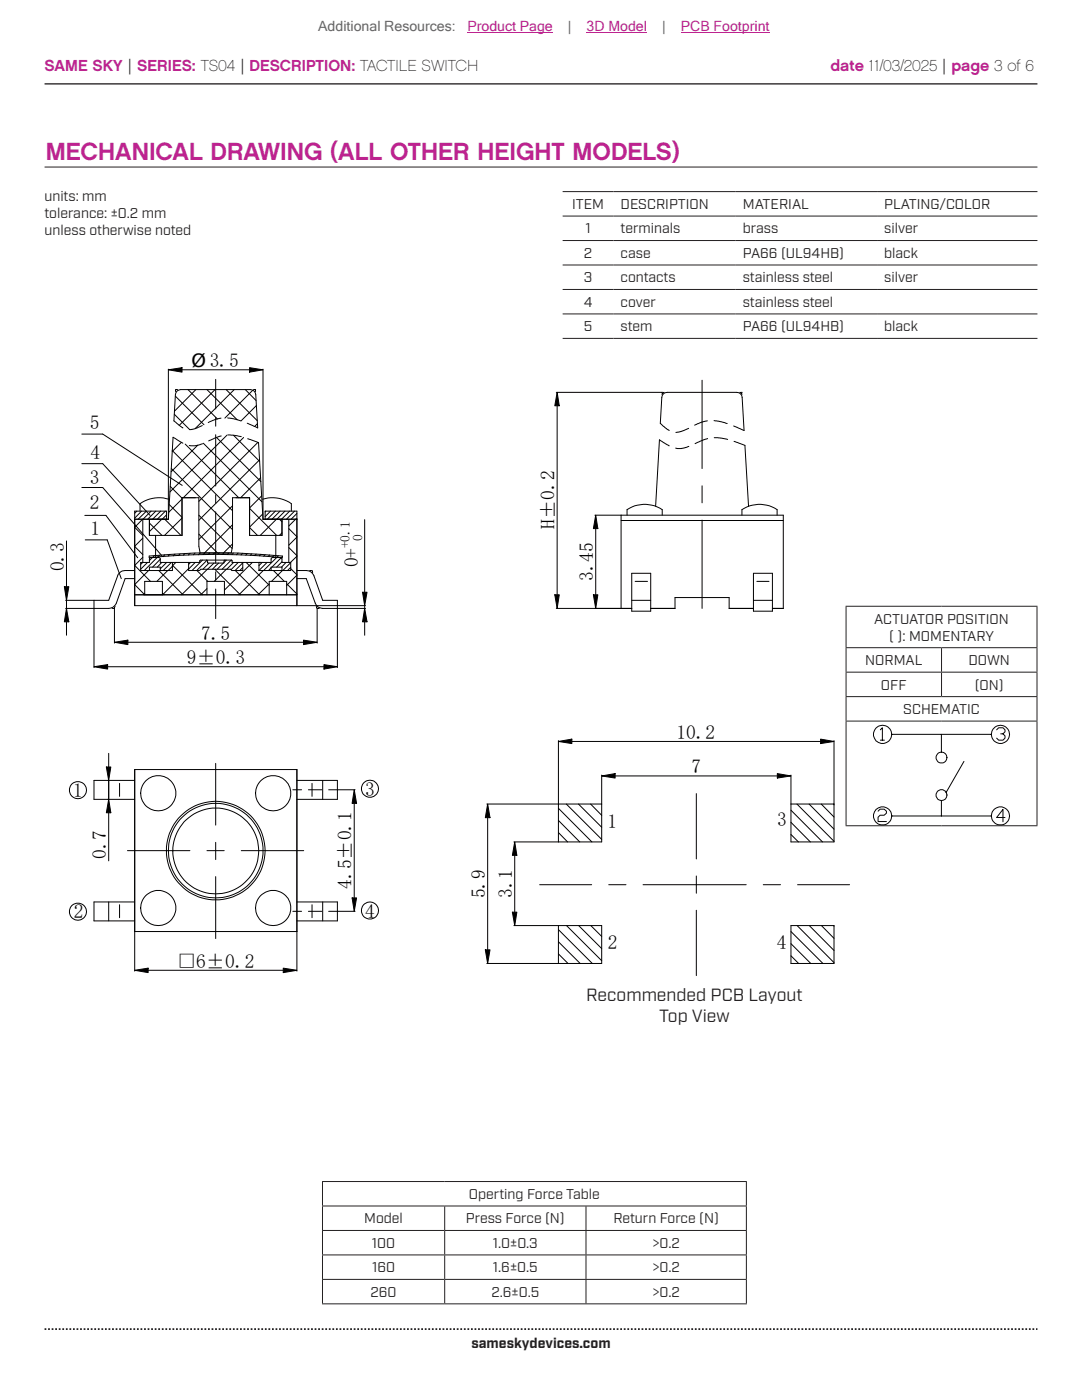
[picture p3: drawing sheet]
<svg xmlns="http://www.w3.org/2000/svg" width="216mm" height="279mm" viewBox="0 0 216 279" stroke-linecap="round" stroke-linejoin="round" font-family="sans-serif">
<path d="M8.9 16.7h198.1" fill="none" stroke="#231f20" stroke-width=".26"/>
<path d="M8.9 265.3h198.1" fill="none" stroke="#231f20" stroke-width=".35" stroke-dasharray=".4 .4 .4 .4 .4 .4" stroke-dashoffset=".7" stroke-linecap="butt"/>
<g fill="none" stroke="#000" stroke-width=".2">
<path d="M33.6 73.8l2.7-.4v.9zM33.6 73.7v29.9M35 79.1l5.7 5.7M35 78.1v.1M35.2 77.8l-.2 .1M35.4 77.8h.1M36.3 73.8h13.5M37.5 77.8l5.9 5.8M39.1 77.8l-4.3 4.2M41.3 77.8l6 6M42.9 77.8l-7.1 7.1M43 75.7v5.9"/>
<path d="M45.1 77.8l6.2 6.2M46.7 77.8l-7.7 7.7M49 77.8l2.1 2.1M49.8 73.4l2.7 .4-2.7 .5zM50.4 77.9l-5.5 5.5M50.6 77.8h.1M50.9 77.8l.1 .1M51 78.1v.1M52.5 73.7v29.9M111 78.3h21.2M111.2 78.3l.4 2.7h-.9zM132.1 78.3v.1"/>
<path d="M132.1 78.6v.1M132.4 78.3h.1M140.1 75.9v17.6M147.6 78.3h.1M147.9 78.3l.1 .1M148 78.6v.1M16.3 92.5h4.2l9.4 10.4M16.3 97.3h4.2l11.8 13.6M16.3 86.6h4.2l15.9 10.3M33.7 99.6a6.6 6.6 0 0 0-5.8 .9v1.5M34 97.1l2.3 2.3M34.2 93.5l12.2 12.2"/>
<path d="M34.4 89.9l12 12M34.8 82.7l3 3M36.2 88.3l-1.8 1.8M36.3 99.6l-2.6 2.6M36.5 88.5l-2-1.2-.9 16.3M37 88.6l10.6 10.7M39.5 88.8l-5.4 5.3M40.4 84.9l-1.5 .7-1.1 .1M40.4 88.5l-1.4 .5-1.2-.1M40.6 88.5l11.7 11.6M43 83.3v1.8M43 86.8v10.2"/>
<path d="M43 98.7v1.7M43.2 87.3l8.9 8.8M44.1 83.4l-1.2 .3-1.4 .6M44.1 87l-2.5 1M45.3 86.8l-11.4 11.4M45.4 83.4l1.3 .2 1.4 .4M45.5 86.8l2.6 .3M46.6 86.9l5.2 5.2M48.6 87.3l-12 12M49.3 84.5l2.1 .9-.4-6.6-.4-.8-.6-.2h-13.9l-.7 .2-.4 .6-.3 5.4 1.8 1.4M49.4 87.6l2.2 .7 .9 15.3M51.2 80.9l-3.1 3.1"/>
<path d="M51.4 84.5l-.6 .6M51.5 88.3l-11.8 11.8M51.8 91.8l-12.1 12M52 95.3l-4 4M52.2 99l-2.4 2.4M52.4 99.6a6.6 6.6 0 0 1 5.7 .9v1.5M111.2 81v37.7M133.5 89l-1.9-1.2-.8 13.2M137.4 85.5l-1.3 .6-1.2 .2M137.5 89.1l-1.5 .4-1.2-.1M140.1 97v3.4M141.2 84l-1.1 .2-1.5 .6"/>
<path d="M141.2 87.5l-2.5 1M142.5 84l2.6 .5M142.5 87.4h1.2l1.5 .3M146.4 85l2.1 .9-.4-6.6-.1-.4-.6-.5-14.3-.1-.6 .2-.4 .6-.3 5.4 1.7 1.4M146.5 88.1l2.1 .8 .8 12.1M12.8 117.1h.9l-.4 2.7zM13.3 108v9.1M13.3 119.8v1.6M16.9 102.9h4.2l6.4 8.4M17 107.7h4.4l2.8 7.8M18.8 119.8v13.4M26.9 115.5h-1.9l-1.8 4.9-.7 .8-.8 .2h-8.6"/>
<path d="M26.9 113.9h-2.5l-.7 .6-2 5.3h-8.6M26.9 118.7h32.3M26.9 103.6h6.7M26.9 109.1l1.6 1.6M27.3 102l-.4 .4M28.2 102l-1.3 1.4M28.5 103.6l-1.6 1.6 1.6 1.7M28.5 107.4l-1.6 1.6M28.5 111.2l-1.6 1.6 3.1 3.2M28.5 103.6v8.6l-.4 .4M28.9 118.4l-.3 .3M29.2 102l-1.6 1.6"/>
<path d="M29.4 112.2l-1.3 1.4M29.8 111a138.9 138.9 0 0 1 26.6 0l-.1 .3a129.8 129.8 0 0 0-26.5 0zM29.8 113.8l-.1 .1M29.8 113.9v-.7h2.2v.7M29.8 103.6v3.3h6.5v-7.6h3.4v9.7l.2 1.4h6.2l.3-1.4v-9.7h3.4v7.6h6.5v-3.3M29.8 104.4l2.5 2.5M30.2 102l-1.7 1.6M30.8 110.9l-1 1M31 106.9v4.4M31.1 102l-1.6 1.6M31.3 111.3l-2.5 2.6M31.7 113.9l4.8 4.8"/>
<path d="M31.8 110.8l-.3 .4M32 111.6v.6h7.8l.2-.4h1.3l.1 .6h3.3l.1-.6h1.3M32 111.6l-.3-.3h-1.6l-.3 .3v.6h-1.7v1.7h6.3v-1.7M32 111.6l-1.6 1.6M32.1 102l-1.7 1.6M32.3 112.2l-.9 1M32.3 103.6l-2.5 2.5M32.4 118.4l.3 .3M32.9 103.6l3.2 3.3M32.9 110.7l-.4 .4M33 102l-1.6 1.6M33.2 102.8l-.8 .8"/>
<path d="M33.2 103.6v-1.6h-6.3v18.9h46M33.3 112.2l-1.3 1.3M33.5 113.9l-2.2 2.1M33.8 100.7l2.5 2.5M33.9 110.6l-.3 .4M34.2 112.2l-1.6 1.7M34.4 113l-.8 .9M34.4 112.8l6 5.9M34.9 110.6l-.3 .3M35.1 112.2l-.7 .7M35.9 110.5l-.3 .4M36.3 103.4l-3.5 3.5"/>
<path d="M36.9 110.5l-.3 .3M37.6 113.5l-5.2 5.2v-2.7h-3.5v2.7l-2-2 2.7-2.8M37.6 112.2v1.7h2.2l.3-.3h5.9l.3 .3h2.1v-1.7M37.9 110.4l-.3 .4M38 112.2l-.4 .4M38.9 110.4l-.3 .3M39 112.2l-1.4 1.4M39.3 113.9l2.2 2.1M39.7 102.8l6.6 6.6M39.7 106.6l3.7 3.7M39.9 110.4l-.3 .3M40.4 111.8l-2.1 2.1"/>
<path d="M40.9 110.3l-.4 .4M41.2 111.8h3.8M41.3 117.5l-1.2 1.2M41.3 111.8l-2 2.1M41.3 118.7v-2.7h3.5v2.7M41.7 112.4l-1.2 1.2M41.8 110.3l-.3 .4M42.7 112.4l-6.5 6.3M42.8 110.3l-.3 .3M42.9 113.6l5.1 5.1M43 102.1v10.3M43 114.1v1.7"/>
<path d="M43 117.6v5.9M43.6 112.4l-1.2 1.2M43.8 110.3l-.4 .3M44.6 112.4l-1.3 1.2M44.7 110.3l-.3 .4M45.2 111.8l-.5 .4M45.2 113.6l-2.5 2.4M45.6 110.4l-.3 .3M46.1 111.8l.2 .1v.3h7.8l.1-.8 1.8-.1 .3 .3v.6h1.7v1.7h-6.3M46.1 111.8l-1.8 1.8M46.4 104.7l-5.6 5.6M46.4 100.9l-6.7 6.8"/>
<path d="M46.4 108.6l-1.8 1.7M46.6 110.4l-.3 .3M46.6 112.2l-1.4 1.4M47 113.9l4.8 4.8M47.5 110.4l-.3 .3M47.5 112.2l-1.4 1.5M48.4 110.4l-.3 .4M48.4 113.3l-.6 .6M48.4 112.3l-1.5 1.6M49.1 112.2l4.6 4.6M49.3 110.5l-.3 .3M49.8 105.3l1.6 1.6"/>
<path d="M49.8 101.5l5.4 5.4M50.2 110.5l-.3 .3M50.4 112.2l-5.6 5.6M51.1 110.6l-.3 .3M51.7 112.2v1.7M52.1 110.6l-.3 .3M52.3 112.2l-.6 .7M52.4 102.6l-2.6 2.6M52.5 103.6h6.7M52.5 113.9l-4.8 4.8M52.9 103.6v-1.6h6.3v18.9M52.9 110.7l-.3 .3"/>
<path d="M53 102l-.1 .2M53.3 112.2l-1.6 1.7M53.7 116.5l-2.2 2.2M53.7 118.7v-2.7h3.5v2.7M53.8 110.8l-.3 .3M54 102l-1.1 1.1M54.1 113.9v-.7h2.2v.7M54.1 113.3l-.5 .6M54.6 113.9l2.1 2.1M54.7 110.8l-.3 .3M54.9 102l-1.6 1.6M55 106.9v4.4"/>
<path d="M55.2 103.6l-3.3 3.3M55.2 111.3l-2.6 2.6M55.5 110.9l-.3 .3M55.8 103.6l.5 .5M55.9 102l-1.6 1.6M56.3 106.3l-.5 .6M56.3 112.1l-1.1 1.1M56.3 111.1l-2 2.1M56.4 113.9l-2.2 2.1M56.9 102l-1.7 1.6M57.1 112.2l-.9 1M57.2 116.5l2 2"/>
<path d="M57.6 103.6v8.6M57.6 109.3l1.6 1.6M57.6 105.5l1.6 1.6M57.8 102l-1.6 1.6M58 113.2l-.6 .7M58 113.5l1.2 1.2M58 112.3l-1.6 1.6M58.8 102l-1.6 1.6M59 103.6l-1.4 1.4M59.2 103.5l-.2 .1M59.2 107.2l-1.6 1.6M59.2 115.5h1.9l1.8 4.9 .7 .8 .8 .2h8.5"/>
<path d="M59.2 113.9h1.9h.6l.5 .3 .4 .7 1.8 4.9h2.9v13.4M59.2 102.5l-1.1 1.1M59.2 111l-1.2 1.2M59.2 114.8l-2 2M59.2 118.6l-.1 .1M61.8 113.9h.1M62.1 113.9l.2 .1M62.3 114.2l.1 .1M72.3 118.2h.9l-.4 2.7zM72.8 103.7v14.5M110.7 118.7h.9l-.4 2.7zM118.4 118.7h.9l-.4 2.7z"/>
<path d="M118.7 102.8h37.6v18.6h-2.2M118.9 102.8l.4 2.7h-.9zM118.9 105.5v13.2M123.9 102.8v18.6M123.9 103.9h32.4M125.1 102.8v-1.1a6.3 6.3 0 0 1 7 0v1.1M126.1 114.4h3.7v7.6h-3.7zM126.1 119.8h3.7M126.7 116h2.5M140.1 103.8v17.6M148 102.8v-1.1a6.3 6.3 0 0 1 7.1 0v1.1M150.3 114.4h3.8v7.6h-3.8z"/>
<path d="M150.3 119.8h3.8M151 116h2.4M13.3 124.1v2.7M13.3 121.4l.4 2.7h-.9zM18.8 133.1l2.7-.5v.9zM21.5 133.1h43.1M22.4 121.4h.1M22.7 121.4h.1M22.8 128.2l2.7-.4v.8zM22.8 121.3v7M23 121l-.1 .1M25.5 128.2h35.1"/>
<path d="M60.6 127.8l2.7 .4-2.7 .4zM63.1 121l.1 .1M63.2 121.3l.1 .1M63.3 121.4h.1M63.3 121.4v6.9M63.6 121.4h.1M64.6 132.6l2.7 .5-2.7 .4zM72.8 120.9v.5M72.8 124.1v2.7M72.8 121.4l.4 2.7h-.9zM111 121.4h15.1M129.8 121.4h4.9v-2.1h10.8v2.1h4.8"/>
<path d="M21.2 153.1h.9l-.4 2.6zM21.7 159.5l.4 2.7h-.9zM21.7 150.4v2.7M21.7 155.7v3.8M23.9 156.3v2.6M26.9 155.7h-8.1v3.8h8.1M43 152.3v12.4M58.4 157.6h1.8M59.2 155.7h8.1v3.8h-8.1M61.5 157.6h2.7M62.3 156.3v2.6M64.4 155.7v3.8"/>
<path d="M65.6 157.6h5.3M70.7 157.6l.5 2.7h-.9zM111.4 148l2.7-.5v.9zM111.4 147.8v20.2M114.1 148h49.6M120.1 154.7v13.3h-17.6M120.1 154.9l2.6-.5v.9zM122.7 154.9h32.4M138.9 158.4v13M155.1 154.4l2.7 .5-2.7 .4zM163.7 147.5l2.7 .5-2.7 .4zM166.4 147.8v20.2h-8.6v-13.3"/>
<path d="M21.7 162.2v9.6M25.4 169.8h12.5M41.3 169.8h3.4M43 168.1v3.5M43 174.9v12.4M48.1 169.8h12.5M70.3 179.2h.9l-.5 2.7zM70.7 160.3v18.9M97.1 160.5h23M97.3 163.2v26.4M97.3 160.5l.5 2.7h-1zM102.7 168l.4 2.7h-.9z"/>
<path d="M102.7 170.7v11.3M107.7 176.6h10.4M111.4 161.3l6.7 6.7M111.4 163.7l4.3 4.3M111.4 166.2l1.9 1.8M113 160.5l7.1 7M115.4 160.5l4.7 4.6M117.8 160.5l2.3 2.2M121.5 176.6h3.4M128.3 176.6h20.6M138.9 174.8v3.5M152.3 176.6h3.4"/>
<path d="M157.8 160.5h8.6M157.8 161.7l6.3 6.3M157.8 164.1l3.9 3.9M157.8 166.5l1.5 1.5M159 160.5l7.4 7.4M159.1 176.6h10.4M161.4 160.5l5 5M163.9 160.5l2.5 2.6M166.3 160.5l.1 .1M21.7 180v3.8M23.9 180.6v2.5M26.9 193.6l2.7-.4v.9z"/>
<path d="M26.9 193.8v-40.2h32.3v40.2M26.9 185.9h32.3M26.9 180h-8.1v3.8h8.1M29.6 193.6h26.9M56.5 193.2l2.7 .4-2.7 .5zM58.4 181.9h1.8M59.2 180h8.1v3.8h-8.1M61.5 181.9h2.7M62.3 180.6v2.5M64.4 180v3.8M65.6 181.9h5.3M96.8 189.6h1l-.5 2.7z"/>
<path d="M102.2 182h.9l-.4 2.7zM102.5 184.7h17.6v7.6h-23M111.4 184.7v7.6M111.4 185.5l6.8 6.8M111.4 187.9l4.4 4.4M111.4 190.4l1.9 1.9M113 184.7l7.1 7M115.5 184.7l4.6 4.6M117.9 184.7l2.2 2.2M138.9 181.7v13M157.8 184.7h8.6v7.6h-8.6zM157.8 185.9l6.4 6.4"/>
<path d="M157.8 188.3l4 4M157.8 190.8l1.6 1.5M159.1 184.7l7.3 7.4M161.5 184.7l4.9 5M163.9 184.7l2.5 2.6M166.3 184.7l.1 .1"/>
<circle cx="15.6" cy="157.7" r="1.7"/>
<circle cx="31.6" cy="158.3" r="3.5"/>
<circle cx="54.5" cy="158.3" r="3.5"/>
<circle cx="73.8" cy="157.4" r="1.69"/>
<circle cx="43" cy="169.8" r="9.4"/>
<circle cx="43" cy="169.8" r="9.8"/>
<circle cx="43.1" cy="169.8" r="8.6"/>
<circle cx="15.6" cy="181.9" r="1.7"/>
<circle cx="31.6" cy="181.2" r="3.5"/>
<circle cx="54.5" cy="181.2" r="3.5"/>
<circle cx="73.8" cy="181.7" r="1.69"/>
</g>
<g fill="#000">
<path d="M33.6 73.8l2.7-.4v.9zM49.8 73.4l2.7 .4-2.7 .5zM111.2 78.3l.4 2.7h-.9zM12.8 117.1h.9l-.4 2.7zM72.3 118.2h.9l-.4 2.7zM110.7 118.7h.9l-.4 2.7zM118.4 118.7h.9l-.4 2.7zM118.9 102.8l.4 2.7h-.9zM13.3 121.4l.4 2.7h-.9zM18.8 133.1l2.7-.5v.9zM22.8 128.2l2.7-.4v.8zM60.6 127.8l2.7 .4-2.7 .4z"/>
<path d="M64.6 132.6l2.7 .5-2.7 .4zM72.8 121.4l.4 2.7h-.9zM21.2 153.1h.9l-.4 2.6zM111.4 148l2.7-.5v.9zM120.1 154.9l2.6-.5v.9zM155.1 154.4l2.7 .5-2.7 .4zM163.7 147.5l2.7 .5-2.7 .4zM21.7 159.5l.4 2.7h-.9zM70.3 179.2h.9l-.5 2.7zM70.7 157.6l.5 2.7h-.9zM97.3 160.5l.5 2.7h-1zM102.7 168l.4 2.7h-.9z"/>
<path d="M26.9 193.6l2.7-.4v.9zM56.5 193.2l2.7 .4-2.7 .5zM96.8 189.6h1l-.5 2.7zM102.2 182h.9l-.4 2.7z"/>
</g>
<g fill="none" stroke="#231f20" stroke-width=".2">
<path d="M8.9 33.3h198.1M112.3 38.2h94.7M112.3 43.1h94.7M112.3 48h94.7M112.3 52.9h94.7M112.3 57.8h94.7M112.3 62.7h94.7M112.3 67.5h94.7M168.7 121h38.3M168.7 129.3h38.3M168.7 134.1h38.3M168.7 139h38.3"/>
<path d="M168.8 121.1v8.1M168.8 129.3v4.8M168.8 134.2v4.7M168.8 139.1v4.7M187.9 129.3v4.8M187.9 134.2v4.7M206.9 121.1v8.1M206.9 129.3v4.8M206.9 134.2v4.7M206.9 139.1v4.7M168.7 143.9h38.3M168.8 144v20.7"/>
<path d="M206.9 144v20.7M168.7 164.8h38.3M64.3 235.8h84.7M64.4 235.9v4.7M148.9 235.9v4.7M64.3 240.7h84.7M64.3 245.6h84.7M64.3 250.4h84.7M64.3 255.3h84.7M64.4 240.8v4.7M64.4 245.7v4.7M64.4 250.5v4.7"/>
<path d="M64.4 255.4v4.7M88.7 240.8v4.7M88.7 245.7v4.7M88.7 250.5v4.7M88.7 255.4v4.7M116.9 240.8v4.7M116.9 245.7v4.7M116.9 250.5v4.7M116.9 255.4v4.7M148.9 240.8v4.7M148.9 245.7v4.7M148.9 250.5v4.7"/>
<path d="M148.9 255.4v4.7M64.3 260.2h84.7"/>
</g>
<g fill="none" stroke="#040503" stroke-width=".2">
<path d="M175.7 145.6l.4-.4v2.5M175.7 147.7h.8M177.9 146.6h19.9M187.8 146.6v3.5M187.8 159.8v3M192.3 152l-3.5 6.2M198.9 145.6l.4-.4h.8l.4 .4v.5l-.4 .4h-.4M200.1 146.5l.4 .4v.4l-.4 .4h-.8l-.4-.4M175.2 161.9l.4-.4h.8l.5 .4v.4l-.5 .4h-.8l-.4 .4v.9h1.7M177.9 162.8h19.9M200.5 163.2h-1.6l1.2-1.7v2.5"/>
<circle cx="176.1" cy="146.5" r="1.82"/>
<circle cx="187.9" cy="151.2" r="1.1"/>
<circle cx="187.9" cy="158.7" r="1.08"/>
<circle cx="199.6" cy="146.6" r="1.81"/>
<circle cx="176.1" cy="162.8" r="1.82"/>
<circle cx="199.6" cy="162.8" r="1.81"/>
</g>
<path d="M93.3 6.5h17M117.1 6.5h12M135.8 6.5h17.8" fill="none" stroke="#bd238f" stroke-width=".2"/>
<text font-size="4.9" fill="#bd238f" x="9.1" y="31.9">MECHANICAL DRAWING (ALL OTHER HEIGHT MODELS)</text>
<g font-size="3.9">
<text x="17.9" y="85.7">5</text>
<text x="18" y="91.7">4</text>
<text x="17.9" y="96.6">3</text>
<text x="17.9" y="101.7">2</text>
<text x="18.1" y="106.7">1</text>
<text x="110.6" y="105.5" transform="rotate(-90 110.6 105.5)">H±0.2</text>
<text x="71.4" y="113.2" transform="rotate(-90 71.4 113.2)">0+</text>
<text x="12.8" y="114" transform="rotate(-90 12.8 114)">0.3</text>
<text x="118.4" y="115.9" transform="rotate(-90 118.4 115.9)">3.45</text>
<text x="40.1" y="127.7">7.5</text>
<text x="37.3" y="132.5">9±0.3</text>
<text x="135" y="147.5">10.2</text>
<text x="138" y="154.3">7</text>
<text x="14.6" y="159.1">1</text>
<text x="72.9" y="158.8">3</text>
<text x="121.2" y="165.2">1</text>
<text x="155.1" y="164.9">3</text>
<text x="21.2" y="171.4" transform="rotate(-90 21.2 171.4)">0.7</text>
<text x="70.1" y="177.3" transform="rotate(-90 70.1 177.3)">4.5±0.1</text>
<text x="96.8" y="179.3" transform="rotate(-90 96.8 179.3)">5.9</text>
<text x="102.2" y="179.2" transform="rotate(-90 102.2 179.2)">3.1</text>
<text x="14.7" y="183.3">2</text>
<text x="72.9" y="183.1">4</text>
<text x="121.3" y="189.4">2</text>
<text x="155" y="189.3">4</text>
<text x="35.4" y="193.1">□6±0.2</text>
</g>
<text font-size="3.7" x="38.2" y="73.2">Ø 3.5</text>
<g font-size="3.5" fill="#231f20">
<text x="117" y="199.8">Recommended PCB Layout</text>
<text x="131.5" y="204.1">Top View</text>
</g>
<g font-size="3.2" fill="#bd238f">
<text x="8.9" y="14.3">SAME SKY | SERIES: TS04 | DESCRIPTION: TACTILE SWITCH</text>
<text x="165.7" y="14.3">date 11/03/2025 | page 3 of 6</text>
</g>
<g font-size="2.8" fill="#63676b">
<text x="63.5" y="6.1">Additional Resources:</text>
<text x="113.3" y="6.1">|</text>
<text x="132.1" y="6.1">|</text>
</g>
<g font-size="2.8" fill="#bd238f">
<text x="93.3" y="6.1">Product Page</text>
<text x="117.1" y="6.1">3D Model</text>
<text x="135.8" y="6.1">PCB Footprint</text>
</g>
<g font-size="2.8" fill="#231f20">
<text x="8.9" y="40.2">units: mm</text>
<text x="114.2" y="41.7">ITEM</text>
<text x="123.8" y="41.7">DESCRIPTION</text>
<text x="148.2" y="41.7">MATERIAL</text>
<text x="176.4" y="41.7">PLATING/COLOR</text>
<text x="8.9" y="43.6">tolerance: ±0.2 mm</text>
<text x="8.9" y="47">unless otherwise noted</text>
<text x="116.8" y="46.6">1</text>
<text x="123.8" y="46.6">terminals</text>
<text x="148.2" y="46.6">brass</text>
<text x="176.4" y="46.6">silver</text>
<text x="116.5" y="51.5">2</text>
<text x="123.8" y="51.5">case</text>
<text x="148.2" y="51.5">PA66 (UL94HB)</text>
<text x="176.4" y="51.5">black</text>
<text x="116.5" y="56.4">3</text>
<text x="123.8" y="56.4">contacts</text>
<text x="148.2" y="56.4">stainless steel</text>
<text x="176.4" y="56.4">silver</text>
<text x="116.5" y="61.2">4</text>
<text x="123.8" y="61.2">cover</text>
<text x="148.2" y="61.2">stainless steel</text>
<text x="116.5" y="66.1">5</text>
<text x="123.8" y="66.1">stem</text>
<text x="148.2" y="66.1">PA66 (UL94HB)</text>
<text x="176.4" y="66.1">black</text>
<text x="174.4" y="124.5">ACTUATOR POSITION</text>
<text x="177.4" y="127.9">( ): MOMENTARY</text>
<text x="172.6" y="132.7">NORMAL</text>
<text x="175.8" y="137.6">OFF</text>
<text x="193.3" y="132.7">DOWN</text>
<text x="194.5" y="137.6">(ON)</text>
<text x="180.2" y="142.5">SCHEMATIC</text>
<text x="93.6" y="239.3">Operting Force Table</text>
<text x="72.7" y="244.2">Model</text>
<text x="93" y="244.2">Press Force (N)</text>
<text x="122.4" y="244.2">Return Force (N)</text>
<text x="74.2" y="249">100</text>
<text x="98.3" y="249">1.0±0.3</text>
<text x="130.2" y="249">&gt;0.2</text>
<text x="74.3" y="253.9">160</text>
<text x="98.4" y="253.9">1.6±0.5</text>
<text x="130.2" y="253.9">&gt;0.2</text>
<text x="73.9" y="258.8">260</text>
<text x="98.1" y="258.8">2.6±0.5</text>
<text x="130.2" y="258.8">&gt;0.2</text>
<text x="94.1" y="269">sameskydevices.com</text>
</g>
<g font-size="2.7">
<text x="72.3" y="108" transform="rotate(-90 72.3 108)">0</text>
<text x="69.8" y="109.4" transform="rotate(-90 69.8 109.4)">+0.1</text>
</g>
</svg>
